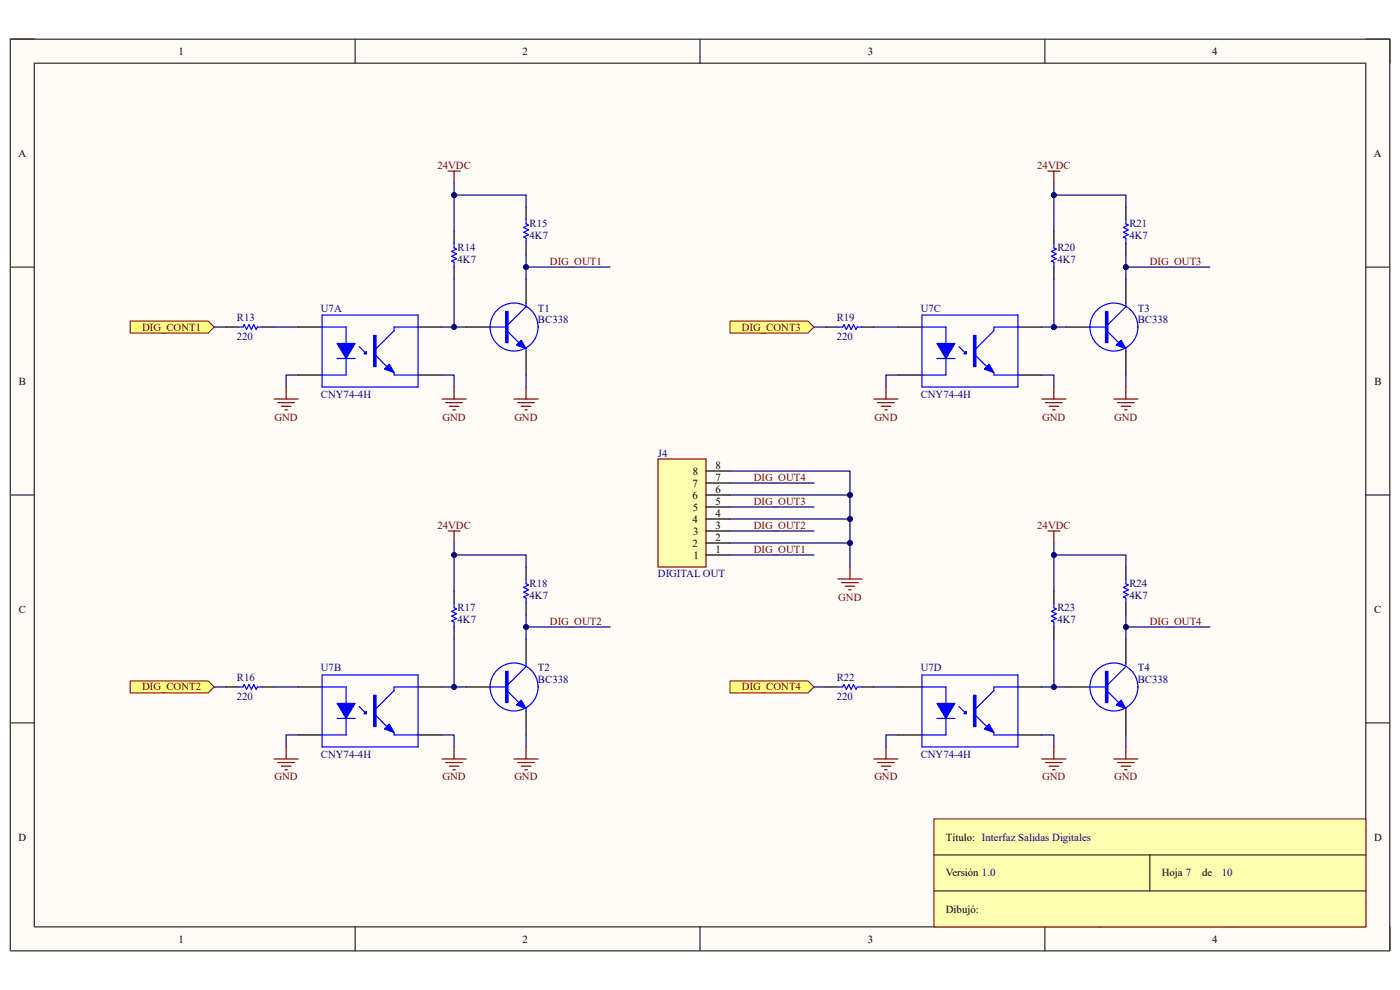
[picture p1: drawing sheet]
<svg xmlns="http://www.w3.org/2000/svg" width="297mm" height="210mm" viewBox="0 0 297 210" stroke-linecap="round" stroke-linejoin="round" font-family="sans-serif">
<path d="M2.2 8.3h292.7v193.4h-292.7z" fill-rule="evenodd" fill="#fffcf8"/>
<path d="M2.2 8.3h292.7v193.4h-292.7z" fill="none" stroke="#000" stroke-width=".21"/>
<path d="M7.3 13.4h282.5v183.2h-282.5z" fill-rule="evenodd" fill="#fffcf8"/>
<g fill="none" stroke="#000" stroke-width=".21">
<path d="M2.2 8.3h5.1M7.3 13.4h282.5v183.2h-282.5zM75.3 8.3v5.1M148.5 8.3v5.1M221.7 8.3v5.1M289.8 8.3h5.1v5.1M2.2 56.7h5.1M289.8 56.7h5.1M2.2 105h5.1M289.8 105h5.1M2.2 153.4h5.1M289.8 153.4h5.1"/>
<path d="M289.8 176.3h-89.1v20.3M75.3 196.6v5.1M148.5 196.6v5.1M200.7 183.9h89.1M200.7 191.5h89.1M200.7 194.1h89.1M213.4 183.9v7.6M221.7 196.6v5.1M251.6 191.5v5.1M264.3 183.9v7.6M294.9 196.6v5.1"/>
</g>
<path d="M198.1 173.7h91.7v22.9h-91.7z" fill-rule="evenodd" fill="#ffffb0"/>
<path d="M198.1 173.7h91.7v22.9h-91.7z" fill="none" stroke="#800000" stroke-width=".21"/>
<path d="M198.1 181.4h91.7M198.1 189h91.7M243.9 181.4v7.6" fill="none" stroke="#000" stroke-width=".21"/>
<path d="M63.2 69.4h5.1M63.2 79.6h5.1M88.7 69.4h5.1M88.7 79.6h5.1" fill="none" stroke="#000" stroke-width=".25"/>
<path d="M68.3 79.6h5.1M68.3 69.4h5.1M68.3 66.8h20.4M76.2 73.5l1.5 1.6M68.3 82.1h20.4" fill="none" stroke="#00f" stroke-width=".25"/>
<path d="M77.7 74.5v.6h-.5z" fill="#00f"/>
<path d="M71.5 76h3.8M77.7 74.5v.6h-.5z" fill="none" stroke="#00f" stroke-width=".25"/>
<path d="M71.5 72.9h3.8l-1.9 3.1z" fill="#00f"/>
<path d="M68.3 66.8v15.3M71.5 72.9h3.8l-1.9 3.1zM73.4 69.4v3.5M73.4 74.5v5.1M79.8 75.5l2.3 2.3M83.6 69.4v.7l-3.8 3.9M83.6 79v.6M88.7 66.8v15.3" fill="none" stroke="#00f" stroke-width=".25"/>
<path d="M79.3 71.2h.5v6.6h-.5z" fill-rule="evenodd" fill="#00f"/>
<path d="M79.3 71.2h.5v6.6h-.5z" fill="none" stroke="#00f" stroke-width=".25"/>
<path d="M81.6 78.3l1-1 1 1.7z" fill="#00f"/>
<path d="M81.6 78.3l1-1 1 1.7zM83.6 79.6h5.1M83.6 69.4h5.1M68.3 158.5h20.4M68.3 155.9h5.1M68.3 145.7h5.1M68.3 143.2h20.4M76.2 149.9l1.5 1.5" fill="none" stroke="#00f" stroke-width=".25"/>
<path d="M63.3 145.7h5M63.3 155.9h5M88.7 145.7h5.1M88.7 155.9h5.1" fill="none" stroke="#000" stroke-width=".25"/>
<path d="M77.2 151.4l.5-.5v.5z" fill="#00f"/>
<path d="M71.5 152.4h3.8M77.2 151.4l.5-.5v.5z" fill="none" stroke="#00f" stroke-width=".25"/>
<path d="M71.5 149.2h3.8l-1.9 3.2z" fill="#00f"/>
<path d="M68.3 143.2v15.3M71.5 149.2h3.8l-1.9 3.2zM73.4 145.7v3.5M73.4 150.8v5.1M79.8 151.8l2.3 2.3M83.6 145.7v.8l-3.8 3.8M83.6 155.4v.5M88.7 143.2v15.3" fill="none" stroke="#00f" stroke-width=".25"/>
<path d="M79.3 147.5h.5v6.6h-.5z" fill-rule="evenodd" fill="#00f"/>
<path d="M79.3 147.5h.5v6.6h-.5z" fill="none" stroke="#00f" stroke-width=".25"/>
<path d="M82.6 153.6l1 1.8-2-.8z" fill="#00f"/>
<path d="M195.6 79.6h5.1M195.6 69.4h5.1M195.6 66.8h20.4M203.5 73.5l1.5 1.6M195.6 82.1h20.4M82.6 153.6l1 1.8-2-.8zM83.6 155.9h5.1M83.6 145.7h5.1" fill="none" stroke="#00f" stroke-width=".25"/>
<path d="M190.5 69.4h5.1M190.5 79.6h5.1M216 69.4h5M216 79.6h5" fill="none" stroke="#000" stroke-width=".25"/>
<path d="M205 74.5v.6h-.5z" fill="#00f"/>
<path d="M198.8 76.1h3.8M205 74.5v.6h-.5z" fill="none" stroke="#00f" stroke-width=".25"/>
<path d="M198.8 72.9h3.8l-1.9 3.2z" fill="#00f"/>
<path d="M195.6 66.8v15.3M198.8 72.9h3.8l-1.9 3.2zM200.7 69.4v3.5M200.7 74.5v5.1M207 75.5l2.3 2.3M210.9 69.4v.7l-3.9 3.9M210.9 79.1v.5M216 66.8v15.3" fill="none" stroke="#00f" stroke-width=".25"/>
<path d="M206.5 71.2h.5v6.6h-.5z" fill-rule="evenodd" fill="#00f"/>
<path d="M206.5 71.2h.5v6.6h-.5z" fill="none" stroke="#00f" stroke-width=".25"/>
<path d="M209.8 77.3l1.1 1.8-2.1-.8z" fill="#00f"/>
<path d="M209.8 77.3l1.1 1.8-2.1-.8zM210.9 79.6h5.1M210.9 69.4h5.1M195.6 158.5h20.4M195.6 155.9h5.1M195.6 145.7h5.1M195.6 143.2h20.4M203.5 149.9l1.5 1.5" fill="none" stroke="#00f" stroke-width=".25"/>
<path d="M190.5 145.7h5.1M190.5 155.9h5.1M216 145.7h5M216 155.9h5" fill="none" stroke="#000" stroke-width=".25"/>
<path d="M205 150.9v.5h-.5z" fill="#00f"/>
<path d="M198.8 152.4h3.8M205 150.9v.5h-.5z" fill="none" stroke="#00f" stroke-width=".25"/>
<path d="M198.8 149.2h3.8l-1.9 3.2z" fill="#00f"/>
<path d="M195.6 143.2v15.3M198.8 149.2h3.8l-1.9 3.2zM200.7 145.7v3.5M200.7 150.8v5.1M207 151.8l2.3 2.3M210.9 145.7v.8l-3.9 3.8M210.9 155.4v.5M216 143.2v15.3" fill="none" stroke="#00f" stroke-width=".25"/>
<path d="M206.5 147.5h.5v6.6h-.5z" fill-rule="evenodd" fill="#00f"/>
<path d="M206.5 147.5h.5v6.6h-.5z" fill="none" stroke="#00f" stroke-width=".25"/>
<path d="M209.8 153.6l1.1 1.8-2.1-.8z" fill="#00f"/>
<path d="M96.3 51.6v1l.5 .2-1 .5 1 .6-1 .5 1 .5-1 .5 .5 .2v1.1M111.6 46.5v1l.5 .2-1 .6 1 .5-1 .5 1 .5-1 .5 .5 .2v1.1M50.5 69.4h1l.3-.5 .5 1 .5-1 .5 1 .5-1 .5 1 .3-.5h1M104 69.4h3.8M107.8 70.4l2.3 2.3M111.6 64.3v.8l-3.8 3.8M111.6 74v.5M209.8 153.6l1.1 1.8-2.1-.8zM210.9 155.9h5.1M210.9 145.7h5.1" fill="none" stroke="#00f" stroke-width=".25"/>
<path d="M96.3 49v2.6M96.3 56.7v2.5M111.6 43.9v2.6M111.6 51.6v2.5M111.6 59.2v5.1M48 69.4h2.5M55.6 69.4h2.6M98.9 69.4h5.1M111.6 74.5v5.1" fill="none" stroke="#000" stroke-width=".25"/>
<path d="M107.3 66.1h.5v6.6h-.5z" fill-rule="evenodd" fill="#00f"/>
<path d="M107.3 66.1h.5v6.6h-.5z" fill="none" stroke="#00f" stroke-width=".25"/>
<path d="M110.6 72.2l1 1.8-2-.8z" fill="#00f"/>
<g fill="none" stroke="#00f" stroke-width=".25">
<path d="M110.6 72.2l1 1.8-2-.8zM96.3 127.9v1l.5 .3-1 .5 1 .5-1 .5 1 .5-1 .5 .5 .3v1M111.6 122.8v1l.5 .3-1 .5 1 .5-1 .5 1 .5-1 .5 .5 .3v1M50.5 145.7h1l.3-.5 .5 1 .5-1 .5 1 .5-1 .5 1 .3-.5h1M104 145.7h3.8M107.8 146.7l2.3 2.3M111.6 140.6v.8l-3.8 3.8M111.6 150.3v.5"/>
<circle cx="109.1" cy="69.4" r="5.1"/>
</g>
<g fill="none" stroke="#800000" stroke-width=".25">
<path d="M95.1 36.3h2.5M96.3 36.3v2.5M58.2 84.6h5M58.9 85.4h3.6M59.7 86.2h2M60.5 86.9h.5M60.7 82.1v2.5M93.8 84.7h5.1M94.6 85.4h3.5M95.3 86.2h2.1M96.1 86.9h.5M96.3 82.1v2.6"/>
<path d="M109.1 84.7h5.1M109.8 85.4h3.6M110.6 86.2h2M111.4 86.9h.5M111.6 82.1v2.6"/>
</g>
<path d="M96.3 125.4v2.5M96.3 133v2.6M111.6 120.3v2.5M111.6 127.9v2.6M111.6 135.6v5M48 145.7h2.5M55.6 145.7h2.6M98.9 145.7h5.1M111.6 150.8v5.1" fill="none" stroke="#000" stroke-width=".25"/>
<path d="M107.3 142.4h.5v6.6h-.5z" fill-rule="evenodd" fill="#00f"/>
<path d="M107.3 142.4h.5v6.6h-.5z" fill="none" stroke="#00f" stroke-width=".25"/>
<path d="M109.6 149.5l1-1 1 1.8z" fill="#00f"/>
<g fill="none" stroke="#00f" stroke-width=".25">
<path d="M109.6 149.5l1-1 1 1.8z"/>
<circle cx="109.1" cy="145.7" r="5.1"/>
</g>
<path d="M60.7 158.5v2.5M58.2 161h5.1M58.9 161.8h3.6M59.7 162.5h2M60.5 163.3h.5" fill="none" stroke="#800000" stroke-width=".25"/>
<path d="M27.6 68.1h16.6l1.2 1.3-1.2 1.3h-16.6z" fill-rule="evenodd" fill="#ffff80"/>
<path d="M27.6 68.1h16.6l1.2 1.3-1.2 1.3h-16.6z" fill="none" stroke="#800000" stroke-width=".21"/>
<path d="M27.6 144.5h16.6l1.2 1.2-1.2 1.3h-16.6z" fill-rule="evenodd" fill="#ffff80"/>
<path d="M27.6 144.5h16.6l1.2 1.2-1.2 1.3h-16.6z" fill="none" stroke="#800000" stroke-width=".21"/>
<path d="M95.1 112.6h2.5M96.3 112.6v2.6M96.3 158.5v2.5M111.6 158.5v2.5M93.8 161h5.1M94.6 161.8h3.5M95.3 162.5h2.1M96.1 163.3h.5M109.1 161h5.1M109.8 161.8h3.6M110.6 162.5h2M111.4 163.3h.5" fill="none" stroke="#800000" stroke-width=".25"/>
<path d="M238.9 59.2v5.1M226.1 69.4h5.1M238.9 74.5v5.1" fill="none" stroke="#000" stroke-width=".25"/>
<path d="M231.2 69.4h3.8M235 70.4l2.3 2.3M238.9 64.3v.8l-3.9 3.8M238.9 74v.5" fill="none" stroke="#00f" stroke-width=".25"/>
<path d="M234.5 66.1h.5v6.6h-.5z" fill-rule="evenodd" fill="#00f"/>
<path d="M234.5 66.1h.5v6.6h-.5z" fill="none" stroke="#00f" stroke-width=".25"/>
<path d="M237.8 72.2l1.1 1.8-2.1-.8z" fill="#00f"/>
<g fill="none" stroke="#00f" stroke-width=".25">
<path d="M237.8 72.2l1.1 1.8-2.1-.8zM231.2 145.7h3.8M235 146.7l2.3 2.3M238.9 140.6v.8l-3.9 3.8M238.9 150.3v.5"/>
<circle cx="236.3" cy="69.4" r="5.1"/>
</g>
<path d="M238.9 135.6v5M226.1 145.7h5.1M238.9 150.8v5.1" fill="none" stroke="#000" stroke-width=".25"/>
<path d="M234.5 142.4h.5v6.6h-.5z" fill-rule="evenodd" fill="#00f"/>
<path d="M234.5 142.4h.5v6.6h-.5z" fill="none" stroke="#00f" stroke-width=".25"/>
<path d="M236.8 149.6l1-1.1 1.1 1.8z" fill="#00f"/>
<g fill="none" stroke="#00f" stroke-width=".25">
<path d="M223.6 51.6v1l.5 .2-1 .6 1 .5-1 .5 1 .5-1 .5 .5 .2v1.1M238.9 46.5v1l.5 .3-1.1 .5 1.1 .5-1.1 .5 1.1 .5-1.1 .5 .6 .2v1.1M177.8 69.4h1l.2-.5 .6 1 .5-1 .5 1 .5-1 .5 1 .3-.5h1M223.6 127.9v1l.5 .3-1 .5 1 .5-1 .5 1 .5-1 .5 .5 .3v1M238.9 122.8v1l.5 .3-1.1 .5 1.1 .5-1.1 .5 1.1 .5-1.1 .5 .6 .3v1M177.8 145.7h1l.2-.5 .6 1 .5-1 .5 1 .5-1 .5 1 .3-.5h1M236.8 149.6l1-1.1 1.1 1.8z"/>
<circle cx="236.3" cy="145.7" r="5.1"/>
</g>
<g fill="none" stroke="#800000" stroke-width=".25">
<path d="M222.3 36.3h2.6M223.6 36.3v2.5M185.4 84.7h5.1M186.2 85.4h3.5M186.9 86.2h2.1M187.7 86.9h.5M188 82.1v2.6M221 84.7h5.1M221.8 85.4h3.6M222.6 86.2h2M223.3 86.9h.5M223.6 82.1v2.6"/>
<path d="M236.3 84.7h5.1M237.1 85.4h3.5M237.8 86.2h2.1M238.6 86.9h.5M238.9 82.1v2.6M222.3 112.6h2.6M223.6 112.6v2.6M188 158.5v2.5M223.6 158.5v2.5M238.9 158.5v2.5M185.4 161h5.1M186.2 161.8h3.5"/>
<path d="M186.9 162.5h2.1M187.7 163.3h.5M221 161h5.1M221.8 161.8h3.6M222.6 162.5h2M223.3 163.3h.5M236.3 161h5.1M237.1 161.8h3.5M237.8 162.5h2.1M238.6 163.3h.5"/>
</g>
<path d="M223.6 49v2.6M223.6 56.7v2.5M238.9 43.9v2.6M238.9 51.6v2.5M175.2 69.4h2.6M182.9 69.4h2.5M223.6 125.4v2.5M223.6 133v2.6M238.9 120.3v2.5M238.9 127.9v2.6M175.2 145.7h2.6M182.9 145.7h2.5" fill="none" stroke="#000" stroke-width=".25"/>
<path d="M154.9 68.1h16.5l1.3 1.3-1.3 1.3h-16.5z" fill-rule="evenodd" fill="#ffff80"/>
<path d="M154.9 68.1h16.5l1.3 1.3-1.3 1.3h-16.5z" fill="none" stroke="#800000" stroke-width=".21"/>
<path d="M154.9 144.5h16.5l1.3 1.2-1.3 1.3h-16.5z" fill-rule="evenodd" fill="#ffff80"/>
<path d="M154.9 144.5h16.5l1.3 1.2-1.3 1.3h-16.5z" fill="none" stroke="#800000" stroke-width=".21"/>
<path d="M139.6 97.4h10.2v22.9h-10.2z" fill-rule="evenodd" fill="#ffffb0"/>
<path d="M139.6 97.4h10.2v22.9h-10.2z" fill="none" stroke="#800000" stroke-width=".25"/>
<path d="M149.8 99.9h5.1M149.8 117.7h5.1M149.8 115.2h5.1M149.8 112.6h5.1M149.8 110.1h5.1M149.8 107.6h5.1M149.8 105h5.1M149.8 102.5h5.1" fill="none" stroke="#000" stroke-width=".25"/>
<path d="M96.3 38.8v2.6h15.3v2.5M58.2 69.4h5M63.2 79.6h-2.5v2.5M111.6 79.6v2.5" fill="none" stroke="#000080" stroke-width=".25"/>
<circle cx="96.3" cy="41.4" r=".51" fill="#000080"/>
<circle cx="96.3" cy="41.4" r=".51" fill="none" stroke="#000080" stroke-width=".21"/>
<path d="M96.3 59.2v10.2" fill="none" stroke="#000080" stroke-width=".25"/>
<circle cx="96.3" cy="69.4" r=".51" fill="#000080"/>
<circle cx="96.3" cy="69.4" r=".51" fill="none" stroke="#000080" stroke-width=".21"/>
<path d="M96.3 41.4v7.6" fill="none" stroke="#000080" stroke-width=".25"/>
<circle cx="96.3" cy="41.4" r=".51" fill="#000080"/>
<circle cx="96.3" cy="41.4" r=".51" fill="none" stroke="#000080" stroke-width=".21"/>
<path d="M111.6 56.7h17.8M93.8 79.6h2.5v2.5" fill="none" stroke="#000080" stroke-width=".25"/>
<circle cx="111.6" cy="56.7" r=".51" fill="#000080"/>
<circle cx="111.6" cy="56.7" r=".51" fill="none" stroke="#000080" stroke-width=".21"/>
<path d="M93.8 69.4h5.1" fill="none" stroke="#000080" stroke-width=".25"/>
<circle cx="96.3" cy="69.4" r=".51" fill="#000080"/>
<circle cx="96.3" cy="69.4" r=".51" fill="none" stroke="#000080" stroke-width=".21"/>
<path d="M111.6 54.1v5.1" fill="none" stroke="#000080" stroke-width=".25"/>
<circle cx="111.6" cy="56.7" r=".51" fill="#000080"/>
<circle cx="111.6" cy="56.7" r=".51" fill="none" stroke="#000080" stroke-width=".21"/>
<path d="M45.4 69.4h2.6M45.4 145.7h2.6M58.2 145.7h5.1M63.3 155.9h-2.6v2.6M93.8 145.7h5.1" fill="none" stroke="#000080" stroke-width=".25"/>
<circle cx="96.3" cy="145.7" r=".51" fill="#000080"/>
<circle cx="96.3" cy="145.7" r=".51" fill="none" stroke="#000080" stroke-width=".21"/>
<path d="M96.3 135.6v10.1" fill="none" stroke="#000080" stroke-width=".25"/>
<circle cx="96.3" cy="145.7" r=".51" fill="#000080"/>
<circle cx="96.3" cy="145.7" r=".51" fill="none" stroke="#000080" stroke-width=".21"/>
<path d="M111.6 130.5v5.1M93.8 155.9h2.5v2.6M111.6 155.9v2.6" fill="none" stroke="#000080" stroke-width=".25"/>
<circle cx="111.6" cy="133" r=".51" fill="#000080"/>
<circle cx="111.6" cy="133" r=".51" fill="none" stroke="#000080" stroke-width=".21"/>
<path d="M96.3 115.2v2.5h15.3v2.6" fill="none" stroke="#000080" stroke-width=".25"/>
<circle cx="96.3" cy="117.7" r=".51" fill="#000080"/>
<circle cx="96.3" cy="117.7" r=".51" fill="none" stroke="#000080" stroke-width=".21"/>
<path d="M96.3 117.7v7.7" fill="none" stroke="#000080" stroke-width=".25"/>
<circle cx="96.3" cy="117.7" r=".51" fill="#000080"/>
<circle cx="96.3" cy="117.7" r=".51" fill="none" stroke="#000080" stroke-width=".21"/>
<path d="M111.6 133h17.8" fill="none" stroke="#000080" stroke-width=".25"/>
<circle cx="111.6" cy="133" r=".51" fill="#000080"/>
<circle cx="111.6" cy="133" r=".51" fill="none" stroke="#000080" stroke-width=".21"/>
<path d="M223.6 38.8v10.2" fill="none" stroke="#000080" stroke-width=".25"/>
<circle cx="223.6" cy="41.4" r=".51" fill="#000080"/>
<circle cx="223.6" cy="41.4" r=".51" fill="none" stroke="#000080" stroke-width=".21"/>
<path d="M223.6 41.4h15.3v2.5" fill="none" stroke="#000080" stroke-width=".25"/>
<circle cx="223.6" cy="41.4" r=".51" fill="#000080"/>
<circle cx="223.6" cy="41.4" r=".51" fill="none" stroke="#000080" stroke-width=".21"/>
<path d="M238.9 54.1v5.1" fill="none" stroke="#000080" stroke-width=".25"/>
<circle cx="238.9" cy="56.7" r=".51" fill="#000080"/>
<circle cx="238.9" cy="56.7" r=".51" fill="none" stroke="#000080" stroke-width=".21"/>
<path d="M221 69.4h5.1" fill="none" stroke="#000080" stroke-width=".25"/>
<circle cx="223.6" cy="69.4" r=".51" fill="#000080"/>
<circle cx="223.6" cy="69.4" r=".51" fill="none" stroke="#000080" stroke-width=".21"/>
<path d="M223.6 59.2v10.2" fill="none" stroke="#000080" stroke-width=".25"/>
<circle cx="223.6" cy="69.4" r=".51" fill="#000080"/>
<circle cx="223.6" cy="69.4" r=".51" fill="none" stroke="#000080" stroke-width=".21"/>
<path d="M172.7 69.4h2.5M185.4 69.4h5.1M190.5 79.6h-2.5v2.5M221 79.6h2.6v2.5M238.9 79.6v2.5M223.6 115.2v10.2" fill="none" stroke="#000080" stroke-width=".25"/>
<circle cx="223.6" cy="117.7" r=".51" fill="#000080"/>
<circle cx="223.6" cy="117.7" r=".51" fill="none" stroke="#000080" stroke-width=".21"/>
<path d="M223.6 117.7h15.3v2.6" fill="none" stroke="#000080" stroke-width=".25"/>
<circle cx="223.6" cy="117.7" r=".51" fill="#000080"/>
<circle cx="223.6" cy="117.7" r=".51" fill="none" stroke="#000080" stroke-width=".21"/>
<path d="M238.9 130.5v5.1" fill="none" stroke="#000080" stroke-width=".25"/>
<circle cx="238.9" cy="133" r=".51" fill="#000080"/>
<circle cx="238.9" cy="133" r=".51" fill="none" stroke="#000080" stroke-width=".21"/>
<path d="M221 155.9h2.6v2.6M221 145.7h5.1M238.9 155.9v2.6" fill="none" stroke="#000080" stroke-width=".25"/>
<circle cx="223.6" cy="145.7" r=".51" fill="#000080"/>
<circle cx="223.6" cy="145.7" r=".51" fill="none" stroke="#000080" stroke-width=".21"/>
<path d="M223.6 135.6v10.1" fill="none" stroke="#000080" stroke-width=".25"/>
<circle cx="223.6" cy="145.7" r=".51" fill="#000080"/>
<circle cx="223.6" cy="145.7" r=".51" fill="none" stroke="#000080" stroke-width=".21"/>
<path d="M154.9 99.9h25.4v20.4M154.9 117.7h17.8M154.9 112.6h17.8M154.9 107.6h17.8M154.9 102.5h17.8M172.7 145.7h2.5M185.4 145.7h5.1M190.5 155.9h-2.5v2.6" fill="none" stroke="#000080" stroke-width=".25"/>
<path d="M177.8 122.8h5.1M178.5 123.6h3.6M179.3 124.4h2M180.1 125.1h.5M180.3 120.3v2.5" fill="none" stroke="#800000" stroke-width=".25"/>
<circle cx="180.3" cy="105" r=".51" fill="#000080"/>
<circle cx="180.3" cy="105" r=".51" fill="none" stroke="#000080" stroke-width=".21"/>
<circle cx="180.3" cy="110.1" r=".51" fill="#000080"/>
<circle cx="180.3" cy="110.1" r=".51" fill="none" stroke="#000080" stroke-width=".21"/>
<circle cx="180.3" cy="115.2" r=".51" fill="#000080"/>
<circle cx="180.3" cy="115.2" r=".51" fill="none" stroke="#000080" stroke-width=".21"/>
<path d="M154.9 105h25.4" fill="none" stroke="#000080" stroke-width=".25"/>
<circle cx="180.3" cy="105" r=".51" fill="#000080"/>
<circle cx="180.3" cy="105" r=".51" fill="none" stroke="#000080" stroke-width=".21"/>
<path d="M154.9 110.1h25.4" fill="none" stroke="#000080" stroke-width=".25"/>
<circle cx="180.3" cy="110.1" r=".51" fill="#000080"/>
<circle cx="180.3" cy="110.1" r=".51" fill="none" stroke="#000080" stroke-width=".21"/>
<path d="M154.9 115.2h25.4" fill="none" stroke="#000080" stroke-width=".25"/>
<circle cx="180.3" cy="115.2" r=".51" fill="#000080"/>
<circle cx="180.3" cy="115.2" r=".51" fill="none" stroke="#000080" stroke-width=".21"/>
<path d="M238.9 56.7h17.8" fill="none" stroke="#000080" stroke-width=".25"/>
<circle cx="238.9" cy="56.7" r=".51" fill="#000080"/>
<circle cx="238.9" cy="56.7" r=".51" fill="none" stroke="#000080" stroke-width=".21"/>
<path d="M238.9 133h17.8" fill="none" stroke="#000080" stroke-width=".25"/>
<circle cx="238.9" cy="133" r=".51" fill="#000080"/>
<circle cx="238.9" cy="133" r=".51" fill="none" stroke="#000080" stroke-width=".21"/>
<g font-size="2.3">
<text x="37.9" y="11.6">1</text>
<text x="110.9" y="11.6">2</text>
<text x="184.1" y="11.6">3</text>
<text x="257.2" y="11.6">4</text>
<text x="3.9" y="33.2">A</text>
<text x="291.5" y="33.2">A</text>
<text x="4" y="81.6">B</text>
<text x="291.6" y="81.6">B</text>
<text x="147" y="100.7">8</text>
<text x="151.8" y="101.9">7</text>
<text x="151.8" y="99.4">8</text>
<text x="146.9" y="105.8">6</text>
<text x="146.9" y="103.2">7</text>
<text x="151.8" y="107.1">5</text>
<text x="151.8" y="104.5">6</text>
<text x="146.9" y="110.9">4</text>
<text x="147" y="108.3">5</text>
<text x="147" y="113.4">3</text>
<text x="151.8" y="112.1">3</text>
<text x="151.8" y="109.6">4</text>
<text x="146.9" y="116">2</text>
<text x="147.1" y="118.5">1</text>
<text x="151.8" y="117.2">1</text>
<text x="151.8" y="114.7">2</text>
<text x="4" y="130">C</text>
<text x="291.5" y="130">C</text>
<text x="3.9" y="178.3">D</text>
<text x="200.7" y="178.3">Título: Interfaz Salidas Digitales</text>
<text x="201.9" y="178.3">Title</text>
<text x="291.5" y="178.3">D</text>
<text x="200.7" y="185.9">Versión 1.0</text>
<text x="201.9" y="185.9">Size</text>
<text x="246.5" y="185.9">Hoja 7</text>
<text x="255" y="185.9">de</text>
<text x="203.2" y="189.7">A4</text>
<text x="200.7" y="193.6">Dibujó:</text>
<text x="201.9" y="193.6">Date:</text>
<text x="201.9" y="196.1">File:</text>
<text x="213.4" y="196.1">C:\Users\..\SalidasDigitales.SchDoc</text>
<text x="252.8" y="196.1">Drawn By:</text>
<text x="37.9" y="199.9">1</text>
<text x="110.9" y="199.9">2</text>
<text x="184.1" y="199.9">3</text>
<text x="257.2" y="199.9">4</text>
</g>
<g font-size="2.3" fill="#800000">
<text x="92.8" y="35.8">24VDC</text>
<text x="220" y="35.8">24VDC</text>
<text x="116.7" y="56.1">DIG_OUT1</text>
<text x="243.9" y="56.1">DIG_OUT3</text>
<text x="30.1" y="70.1">DIG_CONT1</text>
<text x="157.4" y="70.1">DIG_CONT3</text>
<text x="58.3" y="89.2">GND</text>
<text x="93.9" y="89.2">GND</text>
<text x="109.1" y="89.2">GND</text>
<text x="185.5" y="89.2">GND</text>
<text x="221.1" y="89.2">GND</text>
<text x="236.4" y="89.2">GND</text>
<text x="159.9" y="101.9">DIG_OUT4</text>
<text x="159.9" y="107.1">DIG_OUT3</text>
<text x="92.8" y="112.1">24VDC</text>
<text x="159.9" y="112.1">DIG_OUT2</text>
<text x="220" y="112.1">24VDC</text>
<text x="159.9" y="117.2">DIG_OUT1</text>
<text x="177.8" y="127.4">GND</text>
<text x="116.7" y="132.5">DIG_OUT2</text>
<text x="243.9" y="132.5">DIG_OUT4</text>
<text x="30.1" y="146.5">DIG_CONT2</text>
<text x="157.4" y="146.5">DIG_CONT4</text>
<text x="58.3" y="165.6">GND</text>
<text x="93.9" y="165.6">GND</text>
<text x="109.1" y="165.6">GND</text>
<text x="185.5" y="165.6">GND</text>
<text x="221.1" y="165.6">GND</text>
<text x="236.4" y="165.6">GND</text>
</g>
<g font-size="2.3" fill="#000080">
<text x="97.1" y="53.3">R14</text>
<text x="112.4" y="48.3">R15</text>
<text x="112.4" y="50.8">4K7</text>
<text x="224.3" y="53.3">R20</text>
<text x="239.6" y="48.3">R21</text>
<text x="239.6" y="50.8">4K7</text>
<text x="97.1" y="55.9">4K7</text>
<text x="224.3" y="55.9">4K7</text>
<text x="50.2" y="68.1">R13</text>
<text x="68.1" y="66.1">U7A</text>
<text x="114.1" y="66.1">T1</text>
<text x="114.1" y="68.6">BC338</text>
<text x="177.5" y="68.1">R19</text>
<text x="195.3" y="66.1">U7C</text>
<text x="241.4" y="66.1">T3</text>
<text x="241.4" y="68.6">BC338</text>
<text x="50.2" y="72.2">220</text>
<text x="177.5" y="72.2">220</text>
<text x="68.1" y="84.4">CNY74-4H</text>
<text x="195.3" y="84.4">CNY74-4H</text>
<text x="139.6" y="96.9">J4</text>
<text x="112.4" y="124.6">R18</text>
<text x="139.6" y="122.3">DIGITAL OUT</text>
<text x="239.6" y="124.6">R24</text>
<text x="97.1" y="129.7">R17</text>
<text x="112.4" y="127.2">4K7</text>
<text x="224.3" y="129.7">R23</text>
<text x="239.6" y="127.2">4K7</text>
<text x="97.1" y="132.2">4K7</text>
<text x="224.3" y="132.2">4K7</text>
<text x="68.1" y="142.4">U7B</text>
<text x="114.1" y="142.4">T2</text>
<text x="195.3" y="142.4">U7D</text>
<text x="241.4" y="142.4">T4</text>
<text x="50.2" y="144.4">R16</text>
<text x="50.2" y="148.5">220</text>
<text x="114.1" y="144.9">BC338</text>
<text x="177.5" y="144.4">R22</text>
<text x="177.5" y="148.5">220</text>
<text x="241.4" y="144.9">BC338</text>
<text x="68.1" y="160.7">CNY74-4H</text>
<text x="195.3" y="160.7">CNY74-4H</text>
<text x="259.2" y="185.9">10</text>
</g>
</svg>
